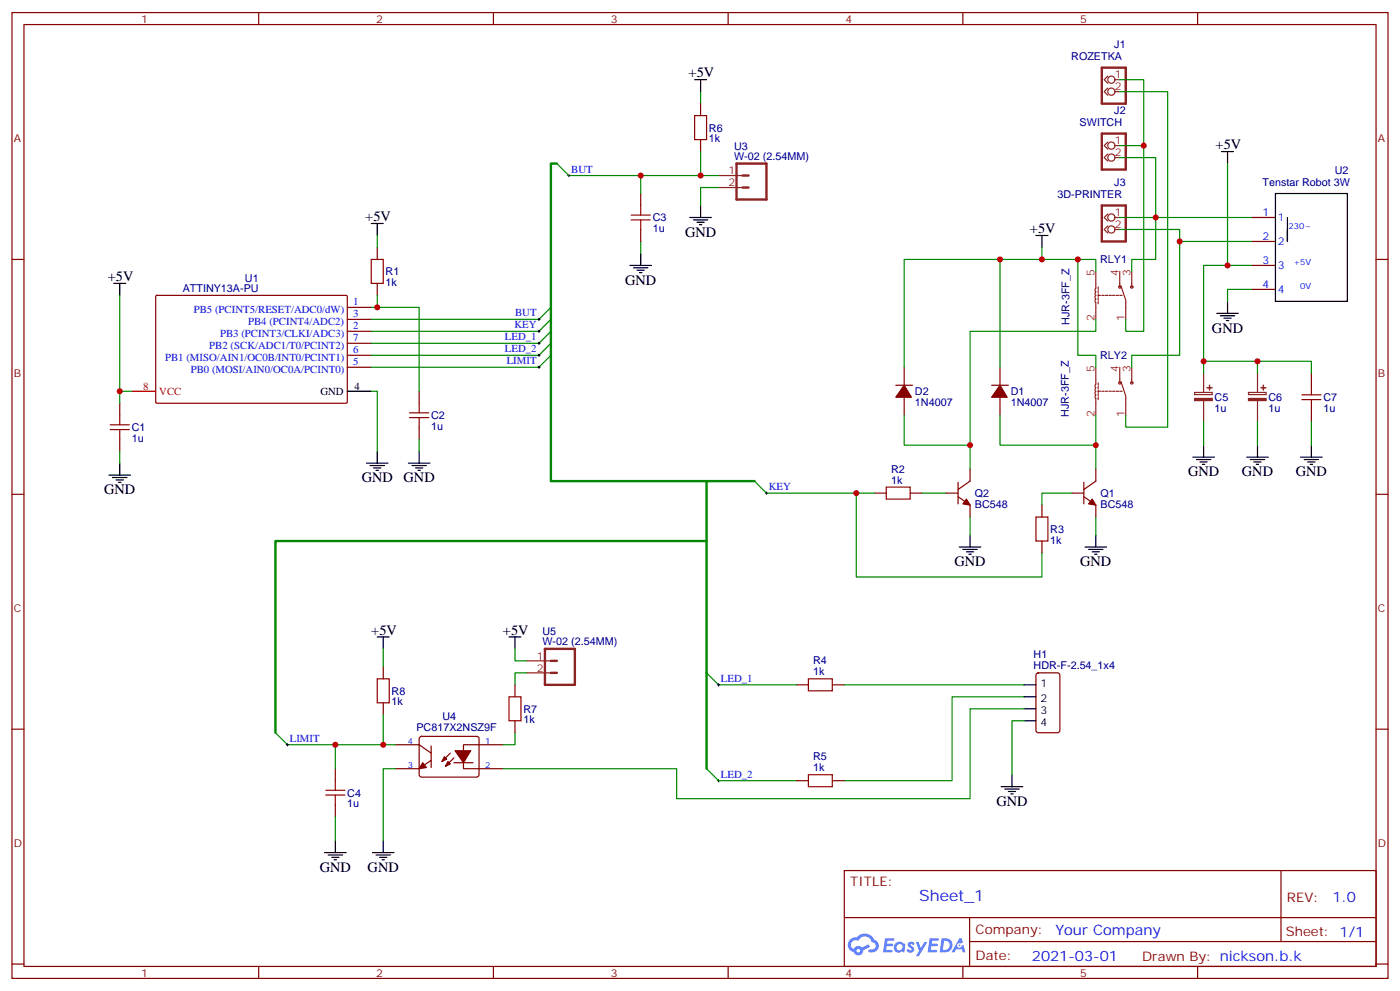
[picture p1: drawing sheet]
<svg xmlns="http://www.w3.org/2000/svg" width="412mm" height="292mm" viewBox="0 0 412 292" stroke-linecap="round" stroke-linejoin="round" font-family="sans-serif">
<g fill="none" stroke="#870000" stroke-width=".35">
<path d="M3.5 3.7h405.4v284.3h-405.4zM7.1 7.2h398.2v277.3h-398.2zM76.2 3.7v3.5M145.3 3.7v3.5M214.5 3.7v3.5M283.6 3.7v3.5M352.8 3.7v3.5M3.5 76.4h3.6M405.3 76.4h3.6M3.5 145.5h3.6M405.3 145.5h3.6M3.5 214.7h3.6"/>
<path d="M405.3 214.7h3.6M248.7 256.3h156.6v28.2h-156.6zM377.3 256.3v20.9M248.7 270.1h156.5M285.6 277.2h119.6M285.6 270.1v14.2M3.5 283.8h3.6M76.2 284.5v3.5M145.3 284.5v3.5M214.5 284.5v3.5M283.6 284.5v3.5M352.8 284.5v3.5"/>
<path d="M405.3 283.8h3.6"/>
</g>
<g fill="#5487ff">
<path d="M267.7 277.5a1.22 1.22 0 0 1 1.7 .2l-.4 .6a.47 .47 0 0 0-.3-.4 .47 .47 0 0 0-.5 .2l.1 .2a1.14 1.14 0 0 1 .8 1.8 1.14 1.14 0 0 1-1.9 0l-.2-.2 .5-.6 .7 .5a.29 .29 0 0 0 .3-.3 .29 .29 0 0 0-.2-.3 1.04 1.04 0 0 1-.6-1.7z"/>
<path d="M260.7 276.2h2.4l.3 .2-.2 .5-1.8 .1-.1 .8h1.5l.3 .4-.3 .4h-1.6l-.2 1.1h1.7l.2 .3-.2 .3-2.6 .1z"/>
<path d="M273.8 276.2h2.4l.3 .2-.1 .5-1.8 .1-.2 .8h1.6l.3 .4-.4 .4-1.6-.1-.1 1.1 1.7 .1 .2 .3-.2 .3-2.6 .1z"/>
<path d="M282.6 276.2h.7l.3 1.3-.6 .3a.69 .69 0 0 0-1 .3 .69 .69 0 0 0 .4 .9 .69 .69 0 0 0 .9-.6l.5-.2 .6 2.2h-.8l-.2-.9h-1.8l-.5 .9h-.8z"/>
<path d="M269.8 277.3h.8l.6 1.8 1.1-1.8h.9l-2.6 4.2h-.8l.9-1.5z"/>
<path d="M277.4 276.2l-.6 4.2h1.3a2.11 2.11 0 0 0 2.5-2.1 2.11 2.11 0 0 0-2.5-2.1zM278.1 277a1.39 1.39 0 0 1 1.7 1.4 1.39 1.39 0 0 1-1.8 1.2h-.3z"/>
<path d="M263.7 277.8a1.54 1.54 0 0 0-.1 2.2 1.54 1.54 0 0 0 2.2 .1l.6 .3 .3-2.3-.2-.3h-.4a1.49 1.49 0 0 0-2.4 0zM264 278.8a.94 .94 0 0 1 1.8 0 .94 .94 0 0 1-1.8 0z"/>
<path d="M250.4 276.6a2.18 2.18 0 0 0 1.1 3.7 1.44 1.44 0 0 0 1.6 .9 1.44 1.44 0 0 0 1.2-1.4l2-1.1-.5-.7-1.9 1a1.47 1.47 0 0 0-2.4 .4 1.39 1.39 0 0 1-.7-1.9 1.39 1.39 0 0 1 2-.5 2.12 2.12 0 0 1 2.2-1.3 2.12 2.12 0 0 1 1.9 1.7 1.14 1.14 0 0 1 1.1 1.4 1.14 1.14 0 0 1-1.7 .7 .43 .43 0 0 0-.5 .4 .43 .43 0 0 0 .4 .5 1.98 1.98 0 0 0 2.5-1.2 1.98 1.98 0 0 0-1.2-2.6 3.1 3.1 0 0 0-5.3-.6l-.9 .1zM252.3 279.9a.55 .55 0 0 1 1.1 0 .55 .55 0 0 1-1.1 0z"/>
<circle cx="282.6" cy="278.3" r=".26"/>
</g>
<g fill="none" stroke="#870000" stroke-width=".35">
<path d="M206.4 30.5v3.5M188.7 57v3.5M206.4 41.1v3.5M111.1 72.8v3.6M188.7 67.6v3.5M368.7 64h7M368.7 71.1h7M368.7 78.1h7M45.9 87.1l.3-.1h55.9l.2 .3-.1 31.2-.2 .2h-56l-.1-.3zM102.3 94h7.1M102.3 97.5h7.1M102.3 90.5h7.1"/>
<path d="M111.1 83.4v3.6M368.7 85.2h7M35.3 118.7v3.5M102.3 101.1h7.1M102.3 104.6h7.1M102.3 108.1h7.1M123.5 115.2v3.5M263.9 113.4h4.9M266.3 108.1v5.3M266.3 116.9v5.3M292.1 113.4h4.9M294.6 108.1v5.3"/>
<path d="M294.6 116.9v5.3M386.3 109.9v3.5M35.3 129.3v3.5M123.5 125.8v3.5M285.8 138.1v3.5l-3.6 2.5M322.8 138.1v3.5l-3.5 2.5M386.3 120.5v3.5M257.5 145.2h3.6M268.1 145.2h3.5M278.7 145.2h3.5M282.2 146.2l3.6 2.5v3.5M282.2 142v6.3"/>
<path d="M306.9 148.7v3.5M306.9 159.3v3.5M315.7 145.2h3.6M319.3 146.2l3.5 2.5v3.5M319.3 142v6.3M112.9 196.3v3.5M305.4 198.3l.5-.2h5.6l.7 .4v16.5l-.5 .7h-5.8l-.7-.4v-16.5zM112.9 206.9v3.5M116.4 219.3h7.1l3.5 2.4M123.7 217l.5-.2h16.5l.4 .7-.1 10.8-.6 .5-16.5-.1-.4-.6v-10.6zM127 219.6v6.4M148.2 219.3h-11.7v7h11.7"/>
<path d="M151.7 201.6v3.5M151.7 212.2v3.5M234.6 201.6h3.5M245.2 201.6h3.5M98.8 226.3v3.5M98.8 236.9v3.5M127 223.8l-3.5 2.5h-7.1M132.6 221.7l-2.4 2.5M133.7 223.1l-2.5 2.5M133.7 224.5h5.6M234.6 229.8h3.5M245.2 229.8h3.5"/>
</g>
<g fill="none" stroke="#000" stroke-width=".35">
<path d="M204.6 23.5h3.5M206.4 23.5v3.5M359.8 44.6h3.6M361.6 44.6v3.6M375.7 57h21.2v31.7h-21.2zM109.4 65.8h3.5M111.1 65.8v3.5M185.6 78.1h6.3M186.6 78.8h4.3M187.7 79.6h2.1M188.7 74.6v3.5M203.2 64h6.3"/>
<path d="M204.3 64.7h4.2M205.3 65.4h2.1M206 66.1h.7M206.4 60.5v3.5M305.2 69.3h3.5M306.9 69.3v3.5M379.2 64v7.1v-3.5M33.5 83.4h3.5M35.3 83.4v3.6M188.4 80.3h.7M358.4 92.3h6.4M359.5 93h4.2"/>
<path d="M360.5 93.7h2.2M361.2 94.4h.7M361.6 88.7v3.6M102.3 115.2h7.1M32.1 139.9h6.4M35.3 136.3v3.6M107.9 136.3h6.4M109 137.1h4.2M110.1 137.8h2.1M110.8 138.5h.7M111.1 132.8v3.5M120.3 136.3h6.3"/>
<path d="M121.4 137.1h4.2M122.4 137.8h2.1M123.1 138.5h.7M123.5 132.8v3.5M351.4 134.6h6.3M352.4 135.3h4.3M353.5 136h2.1M354.2 136.7h.7M354.5 131.1v3.5M367.2 134.6h6.4M368.3 135.3h4.2M369.4 136h2.1"/>
<path d="M370.1 136.7h.7M370.4 131.1v3.5M383.1 134.6h6.4M384.2 135.3h4.2M385.2 136h2.1M385.9 136.7h.7M386.3 131.1v3.5M33.2 140.6h4.2M34.2 141.3h2.1M34.9 142h.7M285.8 157.5v3.5M322.8 157.5v3.5"/>
<path d="M282.6 161h6.3M283.6 161.7h4.3M284.7 162.5h2.1M285.4 163.2h.7M319.6 161h6.4M320.7 161.7h4.2M321.7 162.5h2.1M322.4 163.2h.7M111.1 187.5h3.6M112.9 187.5v3.5M149.9 187.5h3.6M151.7 187.5v3.5"/>
<path d="M301.6 201.6h3.6M301.6 205.1h3.6M301.6 208.7h3.6M301.6 212.2h3.6M294.9 231.6h6.4M296 232.3h4.2M297 233h2.2M297.7 233.7h.7M298.1 228.1v3.5M95.6 251h6.4M96.7 251.7h4.2M97.7 252.4h2.1"/>
<path d="M98.4 253.1h.7M98.8 247.5v3.5M109.7 251h6.4M110.8 251.7h4.2M111.8 252.4h2.1M112.5 253.1h.7M112.9 247.5v3.5"/>
</g>
<path d="M38.8 115.2h7.1" fill="none" stroke="#f00" stroke-width=".35"/>
<g fill="none" stroke="#008700" stroke-width=".35">
<path d="M206.4 27v3.5M329.8 23.5h7.1v19.4h-7.1M329.8 27h14.2v98.8h-12.4v-3.6M164 48.2l3.6 3.5h21.1M206.4 44.6v7.1h5.3M206.4 51.7h-17.7v5.3M211.7 55.2h-5.3v5.3M329.8 46.4h10.6v30h-7v3.5M336.9 42.9v54.6h-5.3v-3.5M361.6 48.2v29.9h7.1M111.1 69.3v3.5M188.7 71.1v3.5"/>
<path d="M294.6 76.4v31.7M306.9 72.8v3.6h10.6M306.9 76.4h-40.6v31.7M322.8 79.9v-3.5h-5.3v28.2h5.3v3.5M329.8 67.6h17.7v37h-14.1v3.5M329.8 64h38.9M347.5 71.1h21.2M361.6 78.1h-7.1v28.3M35.3 87v28.2h3.5M111.1 87v3.5h-1.7M111.1 90.5h12.4v24.7M162.3 90.5l-3.6 3.5h-49.3"/>
<path d="M162.3 94l-3.6 3.5h-49.3M162.3 97.5l-3.6 3.6h-49.3M322.8 94v3.5h-37v40.6M368.7 85.2h-7.1v3.5M35.3 115.2v3.5M109.4 115.2h1.7v17.6M162.3 101.1l-3.6 3.5h-49.3M162.3 104.6l-3.6 3.5h-49.3M354.5 109.9v-3.5h15.9v3.5M370.4 106.4h15.9v3.5M35.3 132.8v3.5M123.5 129.3v3.5"/>
<path d="M266.3 122.2v8.9h19.5M294.6 122.2v8.9h28.2M322.8 122.2v15.9M354.5 124v7.1M370.4 124v7.1M386.3 124v7.1M222.2 141.6l3.6 3.6h26.4M257.5 145.2h-5.3v24.7h54.7v-7.1M271.6 145.2h7.1M285.8 152.2v5.3M315.7 145.2h-8.8v3.5M322.8 152.2v5.3"/>
<path d="M112.9 191v5.3M151.7 191v3.6h3.5M155.2 198.1h-3.5v3.5M208.1 198.1l3.6 3.5h22.9M81.1 215.7l3.6 3.6h14.1M112.9 210.4v8.9h3.5M112.9 219.3h-14.1v7M151.7 215.7v3.6h-3.5M248.7 201.6h52.9M301.6 205.1h-21.1v24.7h-31.8M301.6 212.2h-3.5v15.9M301.6 208.7h-15.8v26.4h-86.5v-8.8h-51.1"/>
<path d="M116.4 226.3h-3.5v21.2M208.1 226.3l3.6 3.5h22.9M98.8 240.4v7.1"/>
</g>
<g fill="none" stroke="#a10000" stroke-width=".35">
<path d="M204.6 34h3.5v7.1h-3.5zM109.4 76.4h3.5v7h-3.5zM185.9 64.7h5.7M185.9 63.3h5.7M188.7 60.5v2.8M188.7 64.7v2.9M123.5 118.7v2.8M383.5 117.7h5.6M383.5 116.2h5.6M386.3 113.4v2.8M386.3 117.7v2.8M32.5 126.5h5.6"/>
<path d="M32.5 125.1h5.6M35.3 122.2v2.9M35.3 126.5v2.8M120.6 122.9h5.7M120.6 121.5h5.7M123.5 122.9v2.9M261.1 143.4h7v3.5h-7zM305.2 152.2h3.5v7.1h-3.5zM111.1 199.8h3.6v7.1h-3.6zM238.1 199.8h7.1v3.6h-7.1zM149.9 205.1h3.6v7.1h-3.6zM96 234.1h5.6"/>
<path d="M96 232.7h5.6M98.8 229.8v2.9M98.8 234.1v2.8M238.1 228.1h7.1v3.5h-7.1z"/>
</g>
<path d="M324.6 19.9h7v10.6h-7zM324.6 39.3h7v10.6h-7zM217 48.2h8.8v10.5h-8.8zM218.7 55.2h1.8M218.7 51.7h1.8M324.6 60.5h7v10.6h-7zM160.5 191h8.8v10.6h-8.8zM162.3 198.1h1.7M162.3 194.6h1.7" fill="none" stroke="#8c2424" stroke-width=".71"/>
<g fill="none" stroke="#8c2424" stroke-width=".35">
<path d="M326.3 22.4l-1 1.1 1 1M326.3 25.9l-1 1.1 1 1M328.4 23.5h1.4M328.4 27h1.4M211.7 51.7h7M211.7 55.2h7M326.3 41.8l-1 1.1 1 1M326.3 45.3l-1 1.1 1 1M328.4 42.9h1.4M328.4 46.4h1.4M322.8 79.9v4.9l-.2 .5 .2 .6-.2 .5 .2 .6-.2 .4 .2 .6-.2 .5 .2 .6v4.9M326.3 63l-1 1 1 1.1"/>
<path d="M326.3 66.5l-1 1.1 1 1M328.4 64h1.4M328.4 67.6h1.4M329.8 79.9v4.6M333.4 79.9v4.6M323.5 88.7v.7M323.5 87.7v.7M323.5 86.6v.7M323.5 87h.7M323.5 85.5v.8M323.5 84.5v.7M324.6 87h.7"/>
<path d="M325.6 87h.7M326.7 87h.7M327.7 87h.7M328.8 87h.7M329.8 87h.8M330.2 84.1a18.2 18.2 0 0 1 1.4 9.9M322.8 108.1v5l-.2 .4 .2 .6-.2 .5 .2 .6-.2 .5 .2 .5-.2 .5 .2 .6v4.9M323.5 116.9v.8M323.5 115.9v.7M323.5 114.8v.7M323.5 115.2h.7M323.5 113.8v.7"/>
<path d="M323.5 112.7v.7M324.6 115.2h.7M325.6 115.2h.7M326.7 115.2h.7M327.7 115.2h.7M328.8 115.2h.7M329.8 115.2h.8M329.8 108.1v4.6M330.2 112.4a18.2 18.2 0 0 1 1.4 9.8M333.4 108.1v4.6M351.9 115.5h5.2v.7h-5.2zM354.5 109.9v5.6"/>
<path d="M354.5 118v6M367.8 115.5h5.2v.7h-5.2zM370.4 109.9v5.6M370.4 118v6M155.2 194.6h7.1M155.2 198.1h7.1"/>
<circle cx="327.4" cy="27" r="1.06"/>
<circle cx="327.4" cy="23.5" r="1.06"/>
<circle cx="327.4" cy="42.9" r="1.06"/>
<circle cx="327.4" cy="46.4" r="1.06"/>
<circle cx="327.4" cy="64" r="1.06"/>
<circle cx="327.4" cy="67.6" r="1.06"/>
<circle cx="329.8" cy="84.5" r=".35"/>
<circle cx="333.4" cy="84.5" r=".35"/>
<circle cx="329.8" cy="112.7" r=".35"/>
<circle cx="333.4" cy="112.7" r=".35"/>
</g>
<g fill="#870000" stroke="#870000" stroke-width=".35">
<path d="M321.7 146.9l1.1 1.8-2.1-.4z"/>
<path d="M284.7 146.9l1.1 1.8-2.2-.4z"/>
<path d="M294.6 113.4l2.1 3.5h-4.6z"/>
<path d="M266.3 113.4l2.2 3.5h-4.6z"/>
<path d="M124.5 224.5l1.1 1.5-2.1 .3z"/>
<path d="M131.9 224.2l.7 .7-1.4 .7z"/>
<path d="M130.9 222.8l.7 .7-1.4 .7z"/>
<path d="M134.1 221h4.5l-2.1 3.5z"/>
</g>
<g fill="none" stroke="#000" stroke-width=".29">
<path d="M167.2 51.7h.7M167.6 51.3v.7M158.4 94h.7M158.4 97.5h.7M158.7 93.7v.7M158.7 97.2v.7M158.4 101.1h.7M158.4 104.6h.7M158.4 108.1h.7M158.7 100.7v.7M158.7 104.2v.8M158.7 107.8v.7"/>
<path d="M225.4 145.2h.7M225.8 144.8v.7M84.3 219.3h.7M84.7 218.9v.7M211.3 201.6h.7M211.7 201.3v.7M211.3 229.8h.7M211.7 229.5v.7"/>
</g>
<path d="M164 48.2h-1.7v93.4h59.9M208.1 159.3h-127v56.4M208.1 141.6v84.7" fill="none" stroke="#008700" stroke-width=".71"/>
<g fill="#8c2424" stroke="#8c2424" stroke-width=".35">
<path d="M351.9 117.3h5.2v.6h-5.2z"/>
<path d="M355.6 114.1l1.4 .1z"/>
<path d="M356.3 113.4v1.4z"/>
<path d="M367.8 117.3h5.2v.6h-5.2z"/>
<path d="M371.5 114.1l1.4 .1z"/>
<path d="M372.1 113.4l.1 1.4z"/>
</g>
<g fill="#c00">
<circle cx="35.3" cy="115.2" r=".88"/>
<circle cx="336.9" cy="42.9" r=".88"/>
<circle cx="340.4" cy="64" r=".88"/>
<circle cx="317.5" cy="76.4" r=".88"/>
<circle cx="347.5" cy="71.1" r=".88"/>
<circle cx="322.8" cy="131.1" r=".88"/>
<circle cx="285.8" cy="131.1" r=".88"/>
<circle cx="306.9" cy="76.4" r=".88"/>
<circle cx="294.6" cy="76.4" r=".88"/>
<circle cx="111.1" cy="90.5" r=".88"/>
<circle cx="206.4" cy="51.7" r=".88"/>
<circle cx="188.7" cy="51.7" r=".88"/>
<circle cx="252.2" cy="145.2" r=".88"/>
<circle cx="112.9" cy="219.3" r=".88"/>
<circle cx="98.8" cy="219.3" r=".88"/>
<circle cx="361.6" cy="78.1" r=".88"/>
<circle cx="354.5" cy="106.4" r=".88"/>
<circle cx="370.4" cy="106.4" r=".88"/>
</g>
<text font-size="4.6" fill="#00f" x="270.8" y="265.3">Sheet_1</text>
<g font-size="4.2">
<text x="202.8" y="22.8">+5V</text>
<text x="358.1" y="43.9">+5V</text>
<text x="107.6" y="65.1">+5V</text>
<text x="201.8" y="69.7">GND</text>
<text x="303.4" y="68.6">+5V</text>
<text x="31.7" y="82.7">+5V</text>
<text x="184.1" y="83.8">GND</text>
<text x="357" y="97.9">GND</text>
<text x="106.5" y="142">GND</text>
<text x="118.9" y="142">GND</text>
<text x="350" y="140.2">GND</text>
<text x="365.8" y="140.2">GND</text>
<text x="381.7" y="140.2">GND</text>
<text x="30.7" y="145.5">GND</text>
<text x="281.2" y="166.7">GND</text>
<text x="318.2" y="166.7">GND</text>
<text x="109.4" y="186.8">+5V</text>
<text x="148.2" y="186.8">+5V</text>
<text x="293.5" y="237.2">GND</text>
<text x="94.2" y="256.6">GND</text>
<text x="108.3" y="256.6">GND</text>
</g>
<g font-size="4.2" fill="#00f">
<text x="392.5" y="265.6">1.0</text>
<text x="310.9" y="275.1">Your Company</text>
<text x="304" y="282.9">2021-03-01</text>
</g>
<g font-size="3.9" fill="#800">
<text x="250.5" y="260.9">TITLE:</text>
<text x="379.1" y="265.6">REV:</text>
<text x="287.4" y="275.1">Company:</text>
<text x="378.7" y="275.7">Sheet: 1/1</text>
<text x="287.4" y="282.8">Date:</text>
<text x="336.4" y="282.8">Drawn By: nickson.b.k</text>
</g>
<g font-size="3.2" fill="#800">
<text x="41.6" y="6.7">1</text>
<text x="110.8" y="6.7">2</text>
<text x="179.9" y="6.7">3</text>
<text x="249.1" y="6.7">4</text>
<text x="318.2" y="6.7">5</text>
<text x="4.1" y="41.8">A</text>
<text x="405.9" y="41.8">A</text>
<text x="4.1" y="110.9">B</text>
<text x="405.9" y="110.9">B</text>
<text x="4.1" y="180.1">C</text>
<text x="405.9" y="180.1">C</text>
<text x="4.1" y="249.2">D</text>
<text x="405.9" y="249.2">D</text>
<text x="41.6" y="287.5">1</text>
<text x="110.8" y="287.5">2</text>
<text x="179.9" y="287.5">3</text>
<text x="249.1" y="287.5">4</text>
<text x="318.2" y="287.5">5</text>
</g>
<g font-size="3.2" fill="#000080">
<text x="315.6" y="17.6">ROZETKA</text>
<text x="328.2" y="14.1">J1</text>
<text x="328.2" y="33.5">J2</text>
<text x="208.8" y="41.9">1k</text>
<text x="208.8" y="38.7">R6</text>
<text x="318" y="37">SWITCH</text>
<text x="216.2" y="47">W-02 (2.54MM)</text>
<text x="216.2" y="44">U3</text>
<text x="393.2" y="51.1">U2</text>
<text x="311.5" y="58.1">3D-PRINTER</text>
<text x="328.2" y="54.6">J3</text>
<text x="371.9" y="54.6">Tenstar Robot 3W</text>
<text x="192.3" y="65.2">C3</text>
<text x="192.3" y="68.3">1u</text>
<text x="324.1" y="77.5">RLY1</text>
<text x="72.2" y="83">U1</text>
<text x="113.6" y="81.1">R1</text>
<text x="53.8" y="85.9">ATTINY13A-PU</text>
<text x="113.6" y="84.2">1k</text>
<text x="315" y="95.6" transform="rotate(-90 315 95.6)">HJR-3FF_Z</text>
<text x="324.1" y="105.7">RLY2</text>
<text x="269.5" y="119.5">1N4007</text>
<text x="269.5" y="116.3">D2</text>
<text x="297.7" y="119.5">1N4007</text>
<text x="297.7" y="116.3">D1</text>
<text x="357.8" y="118.1">C5</text>
<text x="373.7" y="118.1">C6</text>
<text x="389.8" y="118.1">C7</text>
<text x="127" y="123.4">C2</text>
<text x="314.9" y="122.8" transform="rotate(-90 314.9 122.8)">HJR-3FF_Z</text>
<text x="357.8" y="121.3">1u</text>
<text x="373.7" y="121.3">1u</text>
<text x="389.8" y="121.2">1u</text>
<text x="38.8" y="130.1">1u</text>
<text x="38.8" y="126.9">C1</text>
<text x="127" y="126.5">1u</text>
<text x="262.5" y="142.3">1k</text>
<text x="262.5" y="139.2">R2</text>
<text x="287.2" y="149.5">BC548</text>
<text x="287.2" y="146.3">Q2</text>
<text x="324.2" y="149.5">BC548</text>
<text x="324.2" y="146.3">Q1</text>
<text x="309.4" y="160.1">1k</text>
<text x="309.4" y="156.9">R3</text>
<text x="159.8" y="189.9">W-02 (2.54MM)</text>
<text x="159.8" y="186.9">U5</text>
<text x="239.5" y="195.6">R4</text>
<text x="304.5" y="197">HDR-F-2.54_1x4</text>
<text x="304.5" y="193.9">H1</text>
<text x="239.5" y="198.8">1k</text>
<text x="115.4" y="207.7">1k</text>
<text x="115.4" y="204.6">R8</text>
<text x="154.2" y="209.8">R7</text>
<text x="122.7" y="215.1">PC817X2NSZ9F</text>
<text x="130.3" y="212.1">U4</text>
<text x="154.2" y="213">1k</text>
<text x="239.5" y="227">1k</text>
<text x="239.5" y="223.8">R5</text>
<text x="102.3" y="237.7">1u</text>
<text x="102.3" y="234.5">C4</text>
</g>
<g font-size="3.2" fill="#8d2323">
<text x="328.4" y="23.1">1</text>
<text x="328.4" y="26.6">2</text>
<text x="328.4" y="42.5">1</text>
<text x="328.4" y="46">2</text>
<text x="214.6" y="51.3">1</text>
<text x="214.6" y="54.9">2</text>
<text x="328.4" y="63.7">1</text>
<text x="328.4" y="67.2">2</text>
<text x="322.4" y="81.3" transform="rotate(-90 322.4 81.3)">5</text>
<text x="329.5" y="81.3" transform="rotate(-90 329.5 81.3)">4</text>
<text x="333" y="81.3" transform="rotate(-90 333 81.3)">3</text>
<text x="322.4" y="94.6" transform="rotate(-90 322.4 94.6)">2</text>
<text x="331.3" y="94.6" transform="rotate(-90 331.3 94.6)">1</text>
<text x="322.4" y="109.5" transform="rotate(-90 322.4 109.5)">5</text>
<text x="329.5" y="109.5" transform="rotate(-90 329.5 109.5)">4</text>
<text x="333" y="109.5" transform="rotate(-90 333 109.5)">3</text>
<text x="322.4" y="122.8" transform="rotate(-90 322.4 122.8)">2</text>
<text x="331.3" y="122.8" transform="rotate(-90 331.3 122.8)">1</text>
<text x="158.1" y="194.2">1</text>
<text x="158.1" y="197.7">2</text>
</g>
<g font-size="3.2" fill="#00f">
<text x="168.3" y="50.8">BUT</text>
<text x="371.9" y="63.7">1</text>
<text x="376.4" y="65.1">1</text>
<text x="371.9" y="70.7">2</text>
<text x="371.9" y="77.8">3</text>
<text x="376.4" y="72.1">2</text>
<text x="376.4" y="79.2">3</text>
<text x="104.1" y="89.8">1</text>
<text x="371.9" y="84.8">4</text>
<text x="376.4" y="86.3">4</text>
<text x="57.1" y="92.1">PB5 (PCINT5/RESET/ADC0/dW)</text>
<text x="73.1" y="95.6">PB4 (PCINT4/ADC2)</text>
<text x="104.1" y="93.3">3</text>
<text x="151.7" y="93.1">BUT</text>
<text x="64.8" y="99.1">PB3 (PCINT3/CLKI/ADC3)</text>
<text x="104.1" y="100.4">7</text>
<text x="104.1" y="96.8">2</text>
<text x="148.7" y="100.2">LED_1</text>
<text x="151.5" y="96.7">KEY</text>
<text x="48.6" y="106.2">PB1 (MISO/AIN1/OC0B/INT0/PCINT1)</text>
<text x="61.7" y="102.7">PB2 (SCK/ADC1/T0/PCINT2)</text>
<text x="104.1" y="103.9">6</text>
<text x="104.1" y="107.4">5</text>
<text x="148.7" y="103.7">LED_2</text>
<text x="149.2" y="107.2">LIMIT</text>
<text x="56.2" y="109.7">PB0 (MOSI/AIN0/OC0A/PCINT0)</text>
<text x="226.5" y="144.3">KEY</text>
<text x="212.4" y="200.7">LED_1</text>
<text x="85.4" y="218.4">LIMIT</text>
<text x="212.4" y="229">LED_2</text>
</g>
<g font-size="3.2" fill="#f00">
<text x="42.2" y="114.8">8</text>
<text x="46.9" y="116.2">VCC</text>
</g>
<g font-size="3.2">
<text x="94.4" y="116.2">GND</text>
<text x="104.4" y="114.8">4</text>
<text x="306.5" y="202.3">1</text>
<text x="306.5" y="206.6">2</text>
<text x="306.5" y="210.1">3</text>
<text x="306.5" y="213.6">4</text>
</g>
<g font-size="2.5" fill="#00f">
<text x="379.6" y="67.6">230~</text>
<text x="381" y="78.1">+5V</text>
<text x="383" y="85.2">0V</text>
<text x="120.1" y="218.9">4</text>
<text x="142.9" y="218.9">1</text>
<text x="120.1" y="226">3</text>
<text x="142.9" y="226">2</text>
</g>
</svg>
